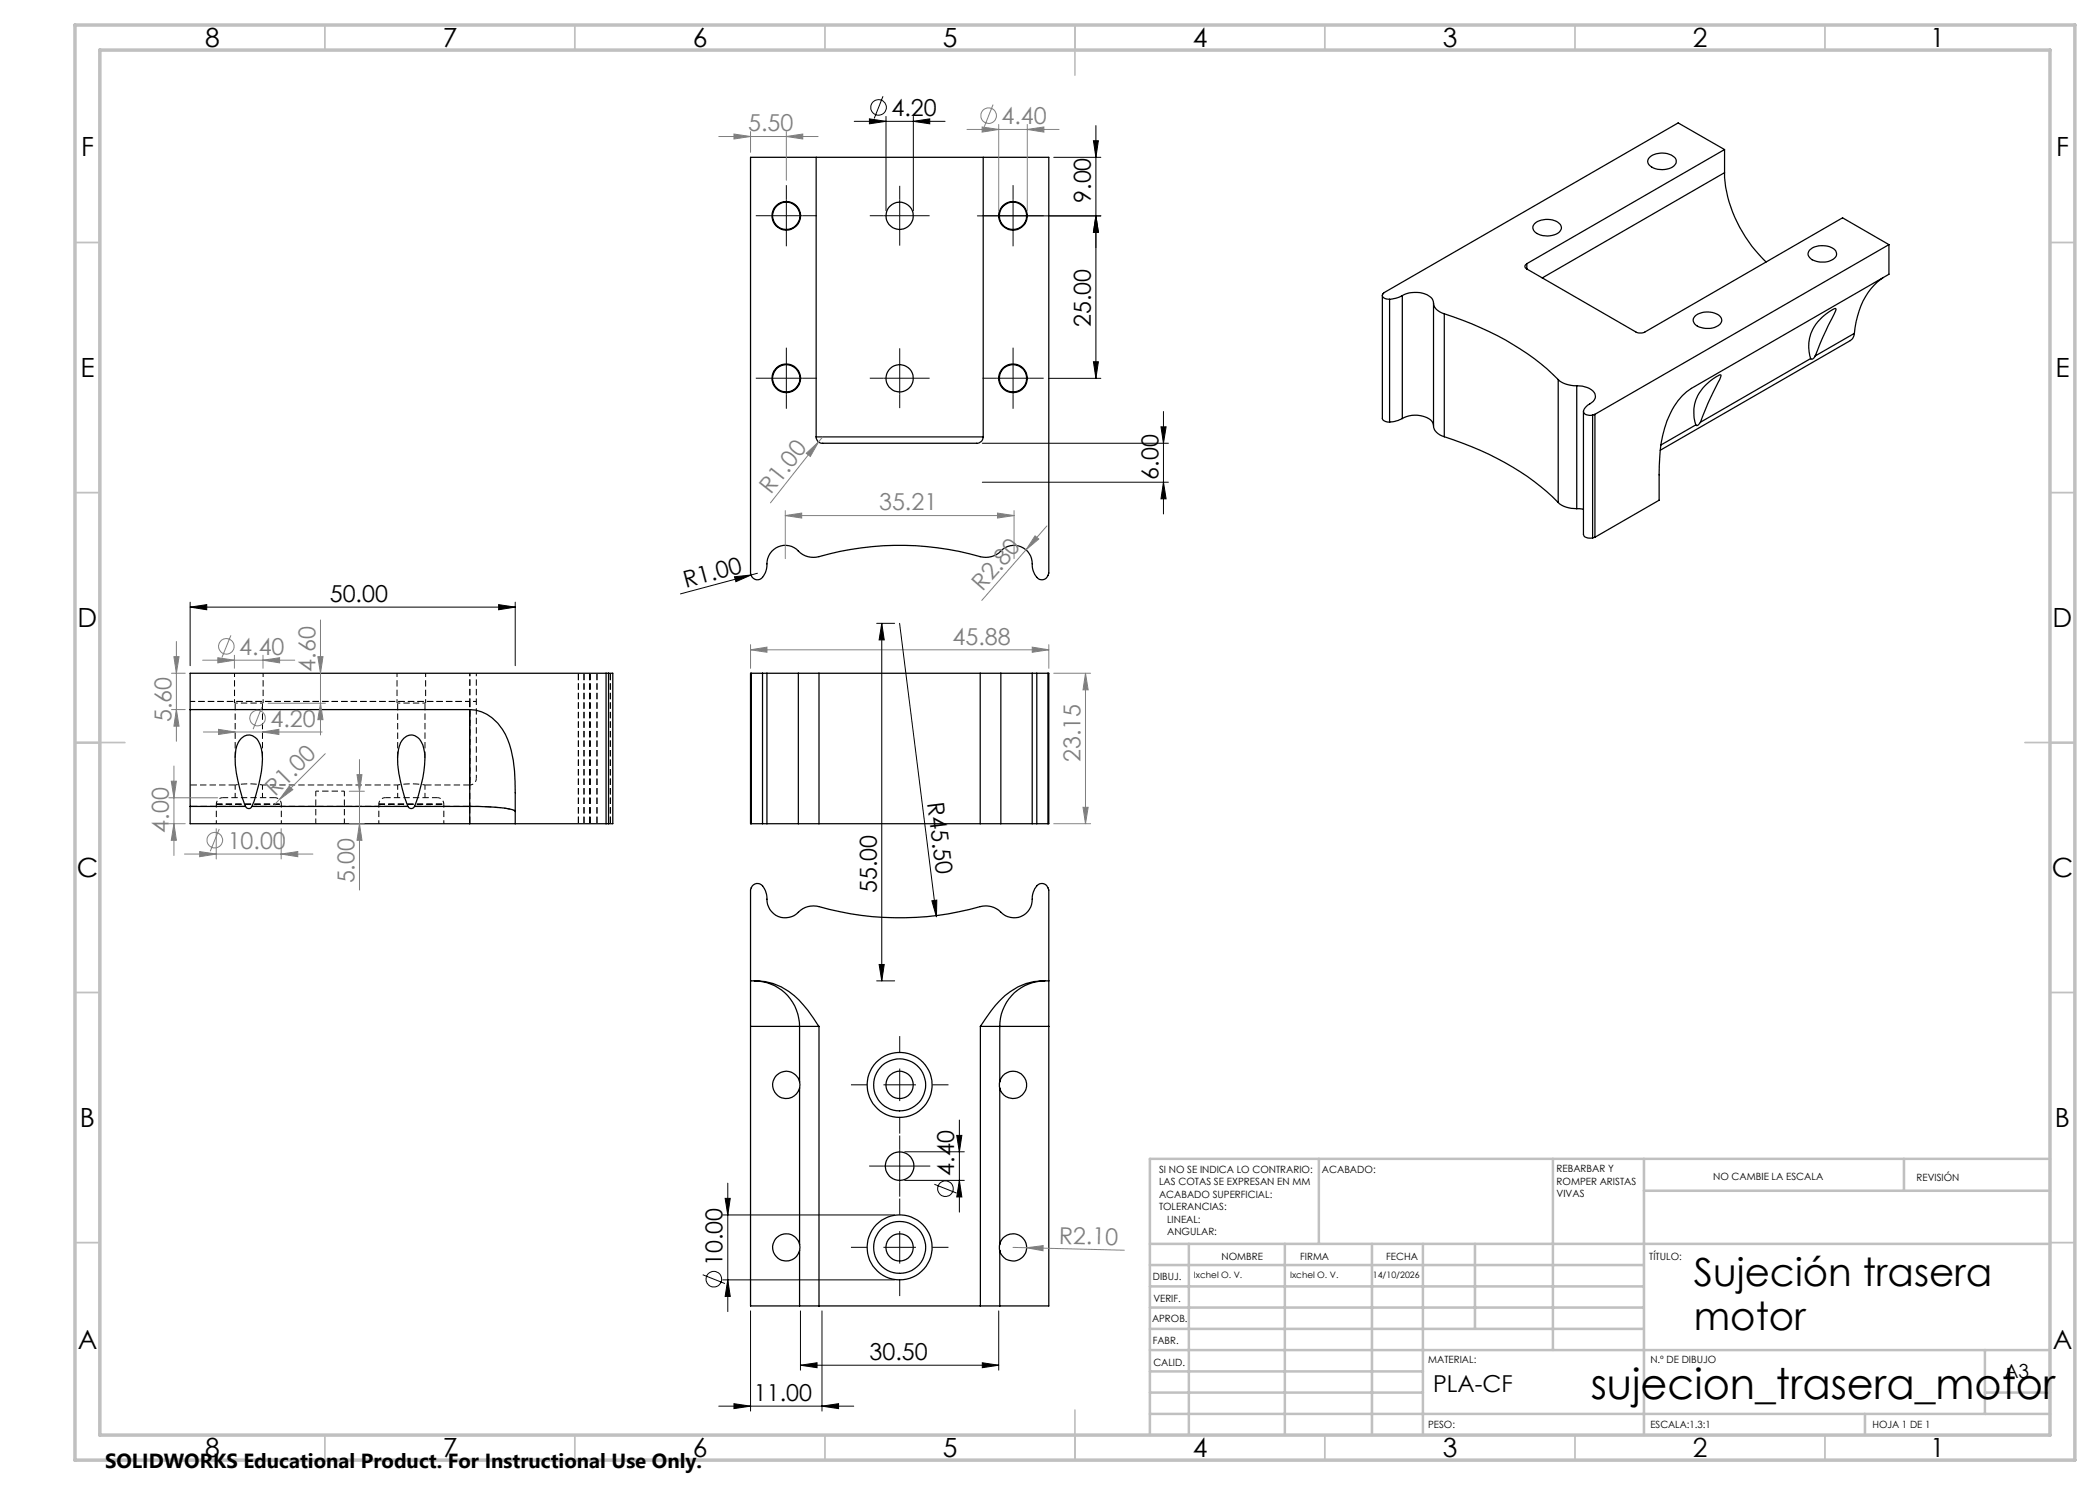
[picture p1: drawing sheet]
<svg xmlns="http://www.w3.org/2000/svg" width="420mm" height="297mm" viewBox="0 0 420 297" stroke-linecap="round" stroke-linejoin="round" font-family="sans-serif">
<g fill="none" stroke="#000" stroke-width=".25">
<path d="M163.2 31.5h-13.1v83.1a1.41 1.41 0 0 0 1.3 1.3 1.41 1.41 0 0 0 1.5-1l.5-1.4a3.8 3.8 0 0 1 2.2-4.1 3.8 3.8 0 0 1 4.5 1.2 4.2 4.2 0 0 0 3.7 .7 59.2 59.2 0 0 1 32.8 .1 4.4 4.4 0 0 0 4-1.6 3.7 3.7 0 0 1 4.2-.1 3.7 3.7 0 0 1 1.7 3.8 2.91 2.91 0 0 0 1.7 2.5 1.65 1.65 0 0 0 1.6-1.4v-83.1h-13.2M163.2 31.5h33.4M163.2 31.5v55.9M196.6 31.5v55.9M329.9 31.5a4 4 0 0 1 5.2 .1 1.32 1.32 0 0 1-.9 2 3.9 3.9 0 0 1-4.5-.8 1 1 0 0 1 .2-1.3zM344.9 29.9l-9.3-5.3-58.9 34.1a.57 .57 0 0 0-.2 .6 .57 .57 0 0 0 .5 .4l.9 .2M344.9 34.5a26.4 26.4 0 0 0 8.3 17.9M344.9 29.9l-39.5 22.8M344.9 29.9v4.6M344.9 34.5l-36.5 21.1M276.5 59.1v24.6l.5 .5 .9 .2M277.9 59.9v24.5"/>
<path d="M280.5 59.1a5.3 5.3 0 0 1 5.9 .6l.2 .3a2.77 2.77 0 0 0 2.3 2.8M280.5 59.1l-1.2 .5-1.4 .3M280.5 59.1v24.6M305.4 52.7a.55 .55 0 0 0-.4 .6 .55 .55 0 0 0 .4 .5M305.4 52.7v1.1M306.9 44.7a4 4 0 0 1 5.2 .2 1.42 1.42 0 0 1-1.3 2.1 3.8 3.8 0 0 1-4.1-1 1.04 1.04 0 0 1 .2-1.3zM361.9 50a4.1 4.1 0 0 1 5.2 .2 1.27 1.27 0 0 1-.9 1.9 3.8 3.8 0 0 1-4.5-.8 .99 .99 0 0 1 .2-1.3zM376.6 55.6a13.9 13.9 0 0 0-5.6 9.9l-.1 1.2M377.8 48.9l-9.3-5.3-39.5 22.8a2.09 2.09 0 0 1-1.8 0l-21.8-12.6M377.8 48.9v6l-39.5 22.8a14.5 14.5 0 0 0-5.8 9.4 33.1 33.1 0 0 0-.7 7.9v5l-12.8 7.5M377.8 48.9l-58.8 34M286.7 60.7v24.5a2.65 2.65 0 0 0 2.2 2.1"/>
<path d="M288.9 62.8a55.5 55.5 0 0 1 22.7 13.1M288.9 62.8v24.5M311.6 75.9a5.2 5.2 0 0 0 3.7 1.2M311.6 75.9v24.6M315.3 77.1a4.1 4.1 0 0 1 3.7 1.6 1.8 1.8 0 0 1-1.3 2.2 1.63 1.63 0 0 0-.9 1.7l.4 .3 .7 .2 .6-.1M315.3 77.1v24.6M339 63.2a4 4 0 0 1 5.1 .2 1.28 1.28 0 0 1-.8 1.9 4.1 4.1 0 0 1-4.4-.5l-.1-.3a.99 .99 0 0 1 .2-1.3zM362.1 71.7l-22 12.8M363 71.2l1.6-3.8 2.5-5.2 .1-.3-.1-.2a8.9 8.9 0 0 0-5.3 6.8 8.3 8.3 0 0 0 .3 3.2M363 71.2l-.5 .6-.4-.1M370.9 66.7a1.85 1.85 0 0 1-.8 1.4l-38.1 22M370.9 66.7l-7.9 4.5"/>
<path d="M163.2 87.4a1.21 1.21 0 0 0 1.3 1.2h30.8a1.27 1.27 0 0 0 1.3-1.2M163.2 87.4h33.4M280.5 83.7a5.1 5.1 0 0 1 5.9 .6l.3 .8M280.5 83.7l-1.5 .6-1.1 .1M288.9 87.3a55.5 55.5 0 0 1 22.7 13.2M316.7 82.3v24.6a1.42 1.42 0 0 0 1.8 .7M318.5 83v24.6M319 82.9l-.5 .1M319 82.9v24.6M339.2 85l-7 4M340.1 84.5a78.4 78.4 0 0 1 4-9v-.5a9 9 0 0 0-5.3 6.8 7.4 7.4 0 0 0 .4 3.2M340.1 84.5l-.6 .6-.3-.1"/>
<path d="M311.6 100.5a5.2 5.2 0 0 0 3.7 1.2M315.3 101.7l1.4 .1M319 107.5l-.5 .1M121.2 134.7h.5M121.2 134.7v30M121.2 134.7h-83.2v7.2M121.7 134.7h.9v30h-.9M121.7 134.7v30M150.2 134.7h2.3M150.2 134.7h-.1v30h.1M150.2 134.7v30M152.5 134.7h.9"/>
<path d="M152.5 134.7v30M153.4 134.7h6.3M153.4 134.7v30M159.7 134.7h4.1M159.7 134.7v30M163.8 134.7h32.2M163.8 134.7v30M196 134.7h4.2M196 134.7v30M200.2 134.7h6.2M200.2 134.7v30M206.4 134.7h1"/>
<path d="M206.4 134.7v30M207.4 134.7h2.2M207.4 134.7v30M209.6 134.7h.2v30h-.2M209.6 134.7v30M38 141.9v19.4M38 141.9h55.9M93.9 141.9a8.7 8.7 0 0 1 7.6 6 26.7 26.7 0 0 1 1.5 10.6v6.2M93.9 141.9v19.4M38 161.3v3.4h55.9M38 161.3h11.1M49.1 161.3l-.7-1.8a22.9 22.9 0 0 1-1.2-9.6 3.2 3.2 0 0 1 2.8-2.9 3 3 0 0 1 2.3 2.8 22 22 0 0 1-1.5 10.4l-.4 1.1"/>
<path d="M49.1 161.3a.69 .69 0 0 0 .6 .4 .69 .69 0 0 0 .7-.4M50.4 161.3h31.2M81.6 161.3l-.7-1.8a22.1 22.1 0 0 1-1.2-9.6 3.1 3.1 0 0 1 2.7-2.9 3 3 0 0 1 2.4 2.8 22 22 0 0 1-1.5 10.4l-.4 1.1M81.6 161.3a.71 .71 0 0 0 .7 .4 .71 .71 0 0 0 .6-.4M82.9 161.3h11M93.9 161.3l6.2 .2a7.2 7.2 0 0 1 2.9 .7v.1M93.9 161.3v3.4M93.9 164.7h9.1M103 164.7h18.2M121.2 164.7h.5M150.2 164.7h2.3M152.5 164.7h.9"/>
<path d="M153.4 164.7h6.3M159.7 164.7h4.1M163.8 164.7h32.2M196 164.7h4.2M200.2 164.7h6.2M206.4 164.7h1M207.4 164.7h2.2M150.1 196.2a12.3 12.3 0 0 1 10.6 4.8l3.1 4.3M150.1 196.2v-18.2a1.42 1.42 0 0 1 1.3-1.3 1.42 1.42 0 0 1 1.5 1.1l.5 1.3a3.8 3.8 0 0 0 2.2 4.2 3.8 3.8 0 0 0 4.5-1.2 4.2 4.2 0 0 1 3.7-.8 60.1 60.1 0 0 0 32.8-.1 4.5 4.5 0 0 1 4 1.6 3.7 3.7 0 0 0 4.2 .2 3.7 3.7 0 0 0 1.7-3.9 2.8 2.8 0 0 1 1.7-2.4 1.59 1.59 0 0 1 1.6 1.3v18.2M150.1 196.2v9.1M150.8 196.2a9.1 9.1 0 0 1 9.1 9.1M209 196.2a9 9 0 0 0-9 9.1"/>
<path d="M209.8 196.2a12.3 12.3 0 0 0-10.7 4.8l-3 4.3M209.8 196.2v9.1M150.1 205.3h9.8M150.1 205.3v55.9h9.8M159.9 216.4v1.2M159.9 205.3h3.9M159.9 216.4a2.74 2.74 0 0 0-4.2-1.7 2.74 2.74 0 0 0 0 4.5 2.74 2.74 0 0 0 4.2-1.6M159.9 205.3v11.1M159.9 217.6v31.2M163.8 205.3v55.9M196.1 205.3h3.9M196.1 205.3v55.9"/>
<path d="M200 216.4v1.2M200 205.3h9.8M200 216.4a2.73 2.73 0 0 1 4.2-1.7 2.73 2.73 0 0 1 0 4.5 2.73 2.73 0 0 1-4.2-1.6M200 205.3v11.1M200 217.6v31.2M209.8 205.3v55.9h-9.8M159.9 248.8v1.3M159.9 248.8a2.74 2.74 0 0 0-4.2-1.6 2.74 2.74 0 0 0 0 4.5 2.74 2.74 0 0 0 4.2-1.6M159.9 250.1v11.1M200 248.8v1.3M200 248.8a2.73 2.73 0 0 1 4.2-1.6 2.73 2.73 0 0 1 0 4.5 2.73 2.73 0 0 1-4.2-1.6M200 250.1v11.1"/>
<path d="M159.9 261.2h3.9M163.8 261.2h32.3M196.1 261.2h3.9"/>
<circle cx="157.3" cy="43.2" r="2.87"/>
<circle cx="157.3" cy="43.2" r="2.72"/>
<circle cx="179.9" cy="43.2" r="2.74"/>
<circle cx="202.6" cy="43.2" r="2.86"/>
<circle cx="202.6" cy="43.2" r="2.73"/>
<circle cx="157.2" cy="75.7" r="2.72"/>
<circle cx="157.3" cy="75.7" r="2.87"/>
<circle cx="179.9" cy="75.7" r="2.74"/>
<circle cx="202.6" cy="75.7" r="2.73"/>
<circle cx="202.6" cy="75.7" r="2.86"/>
<circle cx="179.9" cy="217" r="2.73"/>
<circle cx="179.9" cy="217" r="6.5"/>
<circle cx="179.9" cy="217" r="5.2"/>
<circle cx="179.9" cy="233.2" r="2.85"/>
<circle cx="179.9" cy="249.5" r="2.73"/>
<circle cx="179.9" cy="249.5" r="5.2"/>
<circle cx="179.9" cy="249.5" r="6.5"/>
</g>
<path d="M115.7 134.6v30.1M121.7 134.6v30.1M122.1 134.6v30.1M49.1 161.3h-11M94 161.3v3.4M94 161.3h-11.1M116.8 164.7v-30.1M117.9 164.7v-30.1M118.1 164.7v-30.1M119.4 164.7v-30.1M122.1 164.7v-30.1" fill="none" stroke="#000" stroke-width=".2" stroke-dasharray="1.3 .6" stroke-dashoffset="-.1" stroke-linecap="butt"/>
<g fill="none" stroke="#000" stroke-width=".2" stroke-dasharray="1.3 .6" stroke-dashoffset=".6" stroke-linecap="butt">
<path d="M44.6 159.5a1.3 1.3 0 0 0-1.3 1.3M46.9 140.6h5.7M68.9 158.2h-5.7M77.1 159.5a1.3 1.3 0 0 0-1.3 1.3M79.4 140.6h5.7M94 157a1.3 1.3 0 0 0 1.3-1.3M95.3 140.3h-1.3M95.3 155.7v-15.4M43.3 160.8v3.9M56.3 160.8a1.3 1.3 0 0 0-1.3-1.3M56.3 164.7v-3.9M75.8 160.8v3.9"/>
<path d="M88.8 164.7v-3.9M88.8 160.8a1.3 1.3 0 0 0-1.3-1.3"/>
</g>
<path d="M47 157v2.5M52.5 159.5v-2.5M79.5 157v2.5M85 159.5v-2.5M94 140.3h-55.9M81.6 161.3h-31.2" fill="none" stroke="#000" stroke-width=".2" stroke-dasharray="1.3 .6" stroke-dashoffset=".3" stroke-linecap="butt"/>
<path d="M94 140.3v16.7v-16.7" fill="none" stroke="#000" stroke-width=".2" stroke-dasharray="1.3 .6" stroke-dashoffset=".1" stroke-linecap="butt"/>
<path d="M94 134.6v5.7M52.5 157a16.7 16.7 0 0 0-5.5 0M85 157a16.7 16.7 0 0 0-5.5 0M94 140.3v-5.7M95.3 140.3v-5.7" fill="none" stroke="#000" stroke-width=".2" stroke-dasharray="1.3 .6" stroke-dashoffset=".7" stroke-linecap="butt"/>
<path d="M55 159.5h-10.4M63.2 158.2v6.5M87.5 159.5h-10.4M68.9 164.7v-6.5" fill="none" stroke="#000" stroke-width=".2" stroke-dasharray="1.3 .6" stroke-dashoffset=".2" stroke-linecap="butt"/>
<path d="M38.1 157h8.9M85 157h9M43.3 160.8h13h-13M75.8 160.8h13h-13" fill="none" stroke="#000" stroke-width=".2" stroke-dasharray="1.3 .6" stroke-linecap="butt"/>
<path d="M94 161.3l6.1 .2a5.2 5.2 0 0 1 3 .8" fill="none" stroke="#000" stroke-width=".2" stroke-dasharray="1.3 .6" stroke-dashoffset=".8" stroke-linecap="butt"/>
<path d="M46.9 134.6v6M79.4 134.6v6M52.6 140.6v-6M85.1 140.6v-6M94 141.9v19.4" fill="none" stroke="#000" stroke-width=".2" stroke-dasharray="1.3 .6" stroke-dashoffset=".5" stroke-linecap="butt"/>
<path d="M47 140.6v11.2M52.5 151.7v-11.1M79.5 140.6v11.2M85 151.7v-11.1" fill="none" stroke="#000" stroke-width=".2" stroke-dasharray="1.3 .6" stroke-dashoffset="-.2" stroke-linecap="butt"/>
<path d="M52.5 157h27" fill="none" stroke="#000" stroke-width=".2" stroke-dasharray="1.3 .6" stroke-dashoffset=".4" stroke-linecap="butt"/>
<path d="M150.1 130l3.3-.6v1.1zM150.1 128.9v4.8M150.1 130h59.7M209.8 128.9v4.8" fill="none" stroke="#808080" stroke-width=".2"/>
<g fill="none" stroke="#c0c0c0" stroke-width=".35">
<path d="M65 5v5M115 5v5M165 5v5M215 5v10M265 5v5M315 5v5M365 5v5M15 48.5h5M410 48.5h5M15 98.5h5M410 98.5h5M15 148.5h10"/>
<path d="M405 148.5h10M15 198.5h5M410 198.5h5M15 248.5h5M410 248.5h5M65 287v5M115 287v5M165 287v5M215 282v10M265 287v5M315 287v5M365 287v5"/>
</g>
<g fill="none" stroke="#c0c0c0" stroke-width=".5">
<path d="M263.8 231.8v17M310.6 231.8v38.2M328.8 231.8v55.2M328.8 238.2h81.2M380.8 231.8v6.4M410 231.8h-180v55.2M230 248.8h180M230 257.3h98.8M230 253h98.8M237.8 248.8v38.2M257 248.8v38.2M274.4 248.8v38.2"/>
<path d="M284.6 248.8v38.2M295 248.8v17M230 265.8h98.8M230 261.5h98.8M230 278.5h54.6M230 274.3h54.6M230 270h180M397 278.5h13M397 270v12.8M230 282.8h180M373 282.8v4.2"/>
</g>
<path d="M15 5h400v287h-400zM20 10h390v277h-390z" fill="none" stroke="#c0c0c0" stroke-width=".7"/>
<path d="M150.1 130l3.3-.6v1.1z" fill="#808080"/>
<path d="M206.4 129.4l3.4 .6-3.4 .5z" fill="none" stroke="#808080" stroke-width=".2"/>
<path d="M206.4 129.4l3.4 .6-3.4 .5z" fill="#808080"/>
<path d="M210.7 134.7h7.4M217.1 134.7v30M210.7 164.7h7.4M216.6 161.5h1l-.5 3.2z" fill="none" stroke="#808080" stroke-width=".2"/>
<path d="M216.6 161.5h1l-.5 3.2z" fill="#808080"/>
<path d="M217.1 134.7l.5 3.3h-1z" fill="none" stroke="#808080" stroke-width=".2"/>
<path d="M217.1 134.7l.5 3.3h-1z" fill="#808080"/>
<g fill="none" stroke="#000" stroke-width=".2">
<path d="M176.6 19.3l-1.8 4.4M170.9 24.3h18.1M173.9 23.8l3.3 .5-3.3 .5zM177.2 23.3v18.9M182.7 24.3l3.2-.5v1zM182.7 23.3v18.9M210.7 31.5h9.5M218.7 28.1h1l-.5 3.4zM219.2 25.1v50.6M195.5 43.2h24.7M219.2 43.2l.5 3.3h-1zM209.7 75.7h10.5"/>
<path d="M218.7 72.4h1l-.5 3.3zM196.5 96.4h37.2M196.5 88.6h37.2M232.2 85.4h1l-.5 3.2zM232.7 96.4l.5 3.4h-1zM232.7 82.3v20.5M146.9 115.4l3.3-.4-3 1.3zM150.2 115l-14.1 3.8M151.5 114.6l-1.3 .4"/>
<circle cx="175.7" cy="21.5" r="1.56"/>
</g>
<path d="M173.9 23.8l3.3 .5-3.3 .5zM182.7 24.3l3.2-.5v1zM218.7 28.1h1l-.5 3.4zM219.2 43.2l.5 3.3h-1zM218.7 72.4h1l-.5 3.3zM232.7 96.4l.5 3.4h-1zM232.2 85.4h1l-.5 3.2zM146.9 115.4l3.3-.4-3 1.3z" fill="#000"/>
<path d="M161.3 90.7l2.4-2.3-1.6 2.9zM163.7 88.4l-9.6 12.2M164.5 87.4l-.8 1" fill="none" stroke="#808080" stroke-width=".2"/>
<path d="M161.3 90.7l2.4-2.3-1.6 2.9z" fill="#808080"/>
<path d="M143.8 27.3h19.8M146.8 26.8l3.3 .5-3.3 .5zM150.1 26.3v4.2M157.3 26.3v9.8" fill="none" stroke="#808080" stroke-width=".2"/>
<path d="M146.8 26.8l3.3 .5-3.3 .5z" fill="#808080"/>
<path d="M157.3 27.3l3.2-.5v1z" fill="none" stroke="#808080" stroke-width=".2"/>
<path d="M157.3 27.3l3.2-.5v1z" fill="#808080"/>
<g fill="none" stroke="#808080" stroke-width=".2">
<path d="M193.4 25.9h18.4M196.4 25.4l3.3 .5-3.3 .5zM198.6 20.9l-1.8 4.5M199.7 24.9v17.3M205.5 24.9v17.3"/>
<circle cx="197.7" cy="23.1" r="1.55"/>
</g>
<path d="M196.4 25.4l3.3 .5-3.3 .5z" fill="#808080"/>
<path d="M205.5 25.9l3.3-.5v1z" fill="none" stroke="#808080" stroke-width=".2"/>
<path d="M205.5 25.9l3.3-.5v1z" fill="#808080"/>
<path d="M205.2 110l-8.8 10.1M207 107.2l.8 .6-2.6 2.2zM209.4 105.2l-4.2 4.8" fill="none" stroke="#808080" stroke-width=".2"/>
<path d="M207 107.2l.8 .6-2.6 2.2z" fill="#808080"/>
<path d="M157.1 103.1l3.2-.5v1zM157.1 102.1v9.6M157.1 103.1h45.7M202.8 102.1v9.6" fill="none" stroke="#808080" stroke-width=".2"/>
<path d="M157.1 103.1l3.2-.5v1z" fill="#808080"/>
<path d="M199.5 102.6l3.3 .5-3.3 .5z" fill="none" stroke="#808080" stroke-width=".2"/>
<path d="M199.5 102.6l3.3 .5-3.3 .5z" fill="#808080"/>
<path d="M38 121.4l3.3-.5v1.1zM38 120.4v12.7M38 121.4h65M99.7 120.9l3.3 .5-3.3 .6zM103 120.4v12.7" fill="none" stroke="#000" stroke-width=".2"/>
<g fill="none" stroke="#000" stroke-width=".2" stroke-dasharray="15.2 1.3 1.3 1.3" stroke-linecap="butt">
<path d="M157.3 39.9v-2.9M179.9 39.9v-2.7M202.6 39.9v-2.9M154 43.1h-2.8M157.3 43.1v-3.2M157.3 43.1h-3.3M157.3 43.1v3.3M157.3 43.1h3.2M157.3 46.4v2.9M160.5 43.1h2.9M176.7 43.1h-2.7M179.9 43.1v-3.2"/>
<path d="M179.9 43.1h-3.2M179.9 43.1v3.3M179.9 43.1h3.3M179.9 46.4v2.7M183.2 43.1h2.7M199.4 43.1h-2.9M202.6 43.1v-3.2M202.6 43.1h-3.2M202.6 43.1v3.3M202.6 43.1h3.3M202.6 46.4v2.9M205.9 43.1h2.8"/>
<path d="M154 75.6h-2.8M157.3 75.6v-3.2M157.3 75.6h-3.3M157.3 75.6v3.3M157.3 75.6h3.2M157.3 72.4v-2.9M157.3 78.9v2.9M160.5 75.6h2.9M176.7 75.6h-2.7M179.9 75.6v-3.2M179.9 75.6h-3.2M179.9 75.6v3.3"/>
<path d="M179.9 75.6h3.3M179.9 72.4v-2.7M179.9 78.9v2.7M183.2 75.6h2.7M199.4 75.6h-2.9M202.6 75.6v-3.2M202.6 75.6h-3.2M202.6 75.6v3.3M202.6 75.6h3.3M202.6 72.4v-2.9M202.6 78.9v2.9M205.9 75.6h2.8"/>
</g>
<path d="M38 121.4l3.3-.5v1.1zM99.7 120.9l3.3 .5-3.3 .6z" fill="#000"/>
<path d="M34.3 134.7h2.7M34.8 131.3h1l-.5 3.4zM35.3 128.3v20M34.3 141.9h2.7" fill="none" stroke="#808080" stroke-width=".2"/>
<path d="M34.8 131.3h1l-.5 3.4z" fill="#808080"/>
<path d="M35.3 141.9l.5 3.3h-1z" fill="none" stroke="#808080" stroke-width=".2"/>
<path d="M35.3 141.9l.5 3.3h-1z" fill="#808080"/>
<g fill="none" stroke="#808080" stroke-width=".2">
<path d="M40.5 132h18.4M43.6 131.5l3.3 .5-3.3 .6zM46.2 127.1l-1.8 4.4M46.9 131.1v2.6M52.6 131.1v2.6"/>
<circle cx="45.3" cy="129.3" r="1.55"/>
</g>
<path d="M43.6 131.5l3.3 .5-3.3 .6z" fill="#808080"/>
<path d="M52.6 132l3.3-.5v1.1z" fill="none" stroke="#808080" stroke-width=".2"/>
<path d="M52.6 132l3.3-.5v1.1z" fill="#808080"/>
<path d="M64.1 124v23M53.6 140.6h11.5M64.1 140.6l.5 3.3h-1z" fill="none" stroke="#808080" stroke-width=".2"/>
<path d="M64.1 140.6l.5 3.3h-1z" fill="#808080"/>
<path d="M63.6 131.3h1l-.5 3.4z" fill="none" stroke="#808080" stroke-width=".2"/>
<path d="M63.6 131.3h1l-.5 3.4z" fill="#808080"/>
<g fill="none" stroke="#808080" stroke-width=".2">
<path d="M40.7 146.4h23.7M52.4 141.4l-1.8 4.4M52.5 146.4l3.3-.5v1z"/>
<circle cx="51.5" cy="143.6" r="1.55"/>
</g>
<path d="M52.5 146.4l3.3-.5v1z" fill="#808080"/>
<path d="M43.7 145.9l3.3 .5-3.3 .5z" fill="none" stroke="#808080" stroke-width=".2"/>
<path d="M43.7 145.9l3.3 .5-3.3 .5z" fill="#808080"/>
<path d="M33.8 159.6h9.7M34.3 156.2h1l-.5 3.4zM34.8 153.2v17.9M33.8 164.7h3.2" fill="none" stroke="#808080" stroke-width=".2"/>
<path d="M34.3 156.2h1l-.5 3.4z" fill="#808080"/>
<path d="M34.8 164.7l.5 3.4h-1z" fill="none" stroke="#808080" stroke-width=".2"/>
<path d="M34.8 164.7l.5 3.4h-1z" fill="#808080"/>
<path d="M55.9 159.9l-.9 1M57.9 157.2l.7 .7-2.7 2zM65.1 150.7l-9.2 9.2" fill="none" stroke="#808080" stroke-width=".2"/>
<path d="M57.9 157.2l.7 .7-2.7 2z" fill="#808080"/>
<g fill="none" stroke="#808080" stroke-width=".2">
<path d="M36.9 170.8h25.7M39.9 170.3l3.4 .5-3.4 .5zM43.3 165.7v6.1M43.9 165.8l-1.8 4.4M56.2 165.7v6.1"/>
<circle cx="43" cy="168" r="1.56"/>
</g>
<path d="M39.9 170.3l3.4 .5-3.4 .5z" fill="#808080"/>
<path d="M56.2 170.8l3.3-.5v1z" fill="none" stroke="#808080" stroke-width=".2"/>
<path d="M56.2 170.8l3.3-.5v1z" fill="#808080"/>
<path d="M69.8 158.3h3.1M71.9 151.9v26.1M69.8 164.7h3.1M71.9 164.7l.5 3.4h-1z" fill="none" stroke="#808080" stroke-width=".2"/>
<path d="M71.9 164.7l.5 3.4h-1z" fill="#808080"/>
<path d="M71.4 154.9h1l-.5 3.4z" fill="none" stroke="#808080" stroke-width=".2"/>
<path d="M71.4 154.9h1l-.5 3.4z" fill="#808080"/>
<g fill="none" stroke="#000" stroke-width=".2">
<path d="M175.3 124.7h3.6M176.4 124.7l.4 3.3h-1zM176.4 124.7v71.5M179.9 124.7l7.4 58.7M175.3 196.2h3.6M175.8 192.9h1l-.4 3.3zM186.4 180.2l1-.2-.1 3.4zM145 239.7h1l-.4 3.3zM145.6 236.6v25.7M180.9 236.1h12M180.9 230.4h12M186.9 236.9l4.4 1.7"/>
<path d="M191.3 227.1h1.1l-.5 3.3zM191.9 236.1l.5 3.3h-1.1zM191.9 224v18.4M140.5 254.9l4.5 1.8M144.5 256h34.4M144.5 243h34.4M145.6 256l.4 3.3h-1zM150.1 262.2v20M160.1 273l3.3-.4v.9zM160.1 262.2v11.8M160.1 273h39.6M164.4 262.2v20"/>
<path d="M196.5 272.6l3.2 .4-3.2 .5zM199.7 262.2v11.8M143.8 281.2h26.9M146.8 280.7l3.3 .5-3.3 .5zM164.4 281.2l3.3-.5v1z"/>
<circle cx="189.1" cy="237.7" r="1.55"/>
<circle cx="142.8" cy="255.8" r="1.55"/>
</g>
<path d="M176.4 124.7l.4 3.3h-1zM175.8 192.9h1l-.4 3.3zM186.4 180.2l1-.2-.1 3.4zM191.9 236.1l.5 3.3h-1.1zM191.3 227.1h1.1l-.5 3.3zM145.6 256l.4 3.3h-1zM145 239.7h1l-.4 3.3zM160.1 273l3.3-.4v.9zM196.5 272.6l3.2 .4-3.2 .5zM146.8 280.7l3.3 .5-3.3 .5zM164.4 281.2l3.3-.5v1z" fill="#000"/>
<path d="M202.6 249.5l22.3 .5M205.3 249.6l3.3-.5v1.1z" fill="none" stroke="#808080" stroke-width=".2"/>
<path d="M205.3 249.6l3.3-.5v1.1z" fill="#808080"/>
<g fill="none" stroke="#000" stroke-width=".2" stroke-dasharray="15.2 1.3 1.3 1.3" stroke-linecap="butt">
<path d="M173.4 217h-3.2M179.9 217v-3.3M179.9 217h-3.2M179.9 217v3.2M179.9 217h3.3M179.9 210.5v-3.3M186.4 217h3.3M176.7 233.2h-2.9M179.9 223.5v3.2M179.9 233.2v-3.2M179.9 233.2h-3.2M179.9 233.2v3.3"/>
<path d="M179.9 233.2h3.3M179.9 230v-2.9M179.9 236.5v2.8M183.2 233.2h2.9M173.4 249.5h-3.2M179.9 249.5v-3.3M179.9 249.5h-3.2M179.9 249.5v3.2M179.9 249.5h3.3M179.9 243v-3.3M179.9 256v3.2M186.4 249.5h3.3"/>
</g>
<text font-size="8.5" x="318.2" y="279.7">sujecion_trasera_motor</text>
<g font-size="7.8">
<text x="338.8" y="257.2">Sujeción trasera</text>
<text x="338.8" y="266">motor</text>
</g>
<g font-size="5.3">
<text x="41" y="9.5">8</text>
<text x="88.5" y="9.5">7</text>
<text x="138.5" y="9.5">6</text>
<text x="188.5" y="9.5">5</text>
<text x="238.5" y="9.5">4</text>
<text x="288.5" y="9.5">3</text>
<text x="338.5" y="9.5">2</text>
<text x="386" y="9.5">1</text>
<text x="16.2" y="31.2">F</text>
<text x="411.2" y="31.2">F</text>
<text x="16.1" y="75.5">E</text>
<text x="411.1" y="75.5">E</text>
<text x="15.5" y="125.5">D</text>
<text x="410.5" y="125.5">D</text>
<text x="15.4" y="175.5">C</text>
<text x="410.4" y="175.5">C</text>
<text x="16" y="225.5">B</text>
<text x="411" y="225.5">B</text>
<text x="15.5" y="269.7">A</text>
<text x="410.5" y="269.7">A</text>
<text x="41" y="291.5">8</text>
<text x="88.5" y="291.5">7</text>
<text x="138.5" y="291.5">6</text>
<text x="188.5" y="291.5">5</text>
<text x="238.5" y="291.5">4</text>
<text x="288.5" y="291.5">3</text>
<text x="338.5" y="291.5">2</text>
<text x="386" y="291.5">1</text>
</g>
<g font-size="4.7">
<text x="178.3" y="23.2">4.20</text>
<text x="218.2" y="40.6" transform="rotate(-90 218.2 40.6)">9.00</text>
<text x="218.2" y="65.4" transform="rotate(-90 218.2 65.4)">25.00</text>
<text x="231.7" y="95.9" transform="rotate(-90 231.7 95.9)">6.00</text>
<text x="137.2" y="117.6" transform="rotate(-15 137.2 117.6)">R1.00</text>
<text x="66" y="120.4">50.00</text>
<text x="185.5" y="160.6" transform="rotate(83 185.5 160.6)">R45.50</text>
<text x="175.3" y="178.6" transform="rotate(-90 175.3 178.6)">55.00</text>
<text x="190.8" y="235.2" transform="rotate(-90 190.8 235.2)">4.40</text>
<text x="144.5" y="253.3" transform="rotate(-90 144.5 253.3)">10.00</text>
<text x="173.9" y="272">30.50</text>
<text x="150.8" y="280.2">11.00</text>
<text x="286.6" y="278.4">PLA-CF</text>
</g>
<g font-size="4.7" fill="#808080">
<text x="149.6" y="26.3">5.50</text>
<text x="200.3" y="24.8">4.40</text>
<text x="154.2" y="99" transform="rotate(-52 154.2 99)">R1.00</text>
<text x="175.8" y="102.1">35.21</text>
<text x="196.5" y="118.4" transform="rotate(-49 196.5 118.4)">R2.80</text>
<text x="47.9" y="131">4.40</text>
<text x="190.5" y="128.9">45.88</text>
<text x="63.1" y="134.3" transform="rotate(-90 63.1 134.3)">4.60</text>
<text x="34.3" y="144.4" transform="rotate(-90 34.3 144.4)">5.60</text>
<text x="54.1" y="145.3">4.20</text>
<text x="216.1" y="152.4" transform="rotate(-90 216.1 152.4)">23.15</text>
<text x="55" y="159.3" transform="rotate(-45 55 159.3)">R1.00</text>
<text x="33.8" y="166.5" transform="rotate(-90 33.8 166.5)">4.00</text>
<text x="45.5" y="169.7">10.00</text>
<text x="70.9" y="176.7" transform="rotate(-90 70.9 176.7)">5.00</text>
<text x="211.7" y="248.7" transform="rotate(1 211.7 248.7)">R2.10</text>
</g>
<text font-size="4.1" x="21" y="293.7">SOLIDWORKS Educational Product. For Instructional Use Only.</text>
<text font-size="3.9" x="400.9" y="275.5">A3</text>
<g font-size="2">
<text x="231.8" y="234.6">SI NO SE INDICA LO CONTRARIO:</text>
<text x="231.8" y="237.1">LAS COTAS SE EXPRESAN EN MM</text>
<text x="231.8" y="239.6">ACABADO SUPERFICIAL:</text>
<text x="264.4" y="234.6">ACABADO:</text>
<text x="311.3" y="234.5">REBARBAR Y</text>
<text x="311.3" y="237">ROMPER ARISTAS</text>
<text x="311.3" y="239.5">VIVAS</text>
<text x="342.6" y="236">NO CAMBIE LA ESCALA</text>
<text x="383.3" y="236.2">REVISIÓN</text>
<text x="231.8" y="242.1">TOLERANCIAS:</text>
<text x="233.4" y="244.6">LINEAL:</text>
<text x="233.4" y="247.1">ANGULAR:</text>
<text x="244.3" y="252">NOMBRE</text>
<text x="260" y="251.9">FIRMA</text>
<text x="277.2" y="251.9">FECHA</text>
<text x="329.9" y="251.9">TÍTULO:</text>
<text x="230.6" y="256.1">DIBUJ.</text>
<text x="230.7" y="260.3">VERIF.</text>
<text x="230.4" y="264.4">APROB.</text>
<text x="230.5" y="268.8">FABR.</text>
<text x="230.7" y="273.1">CALID.</text>
<text x="285.6" y="272.5">MATERIAL:</text>
<text x="330.1" y="272.5">N.º DE DIBUJO</text>
<text x="285.6" y="285.5">PESO:</text>
<text x="330.1" y="285.6">ESCALA:1.3:1</text>
<text x="374.5" y="285.6">HOJA 1 DE 1</text>
</g>
<g font-size="1.8">
<text x="238.8" y="255.6">Ixchel O. V.</text>
<text x="258" y="255.6">Ixchel O. V.</text>
<text x="274.6" y="255.6">14/10/2026</text>
</g>
</svg>
